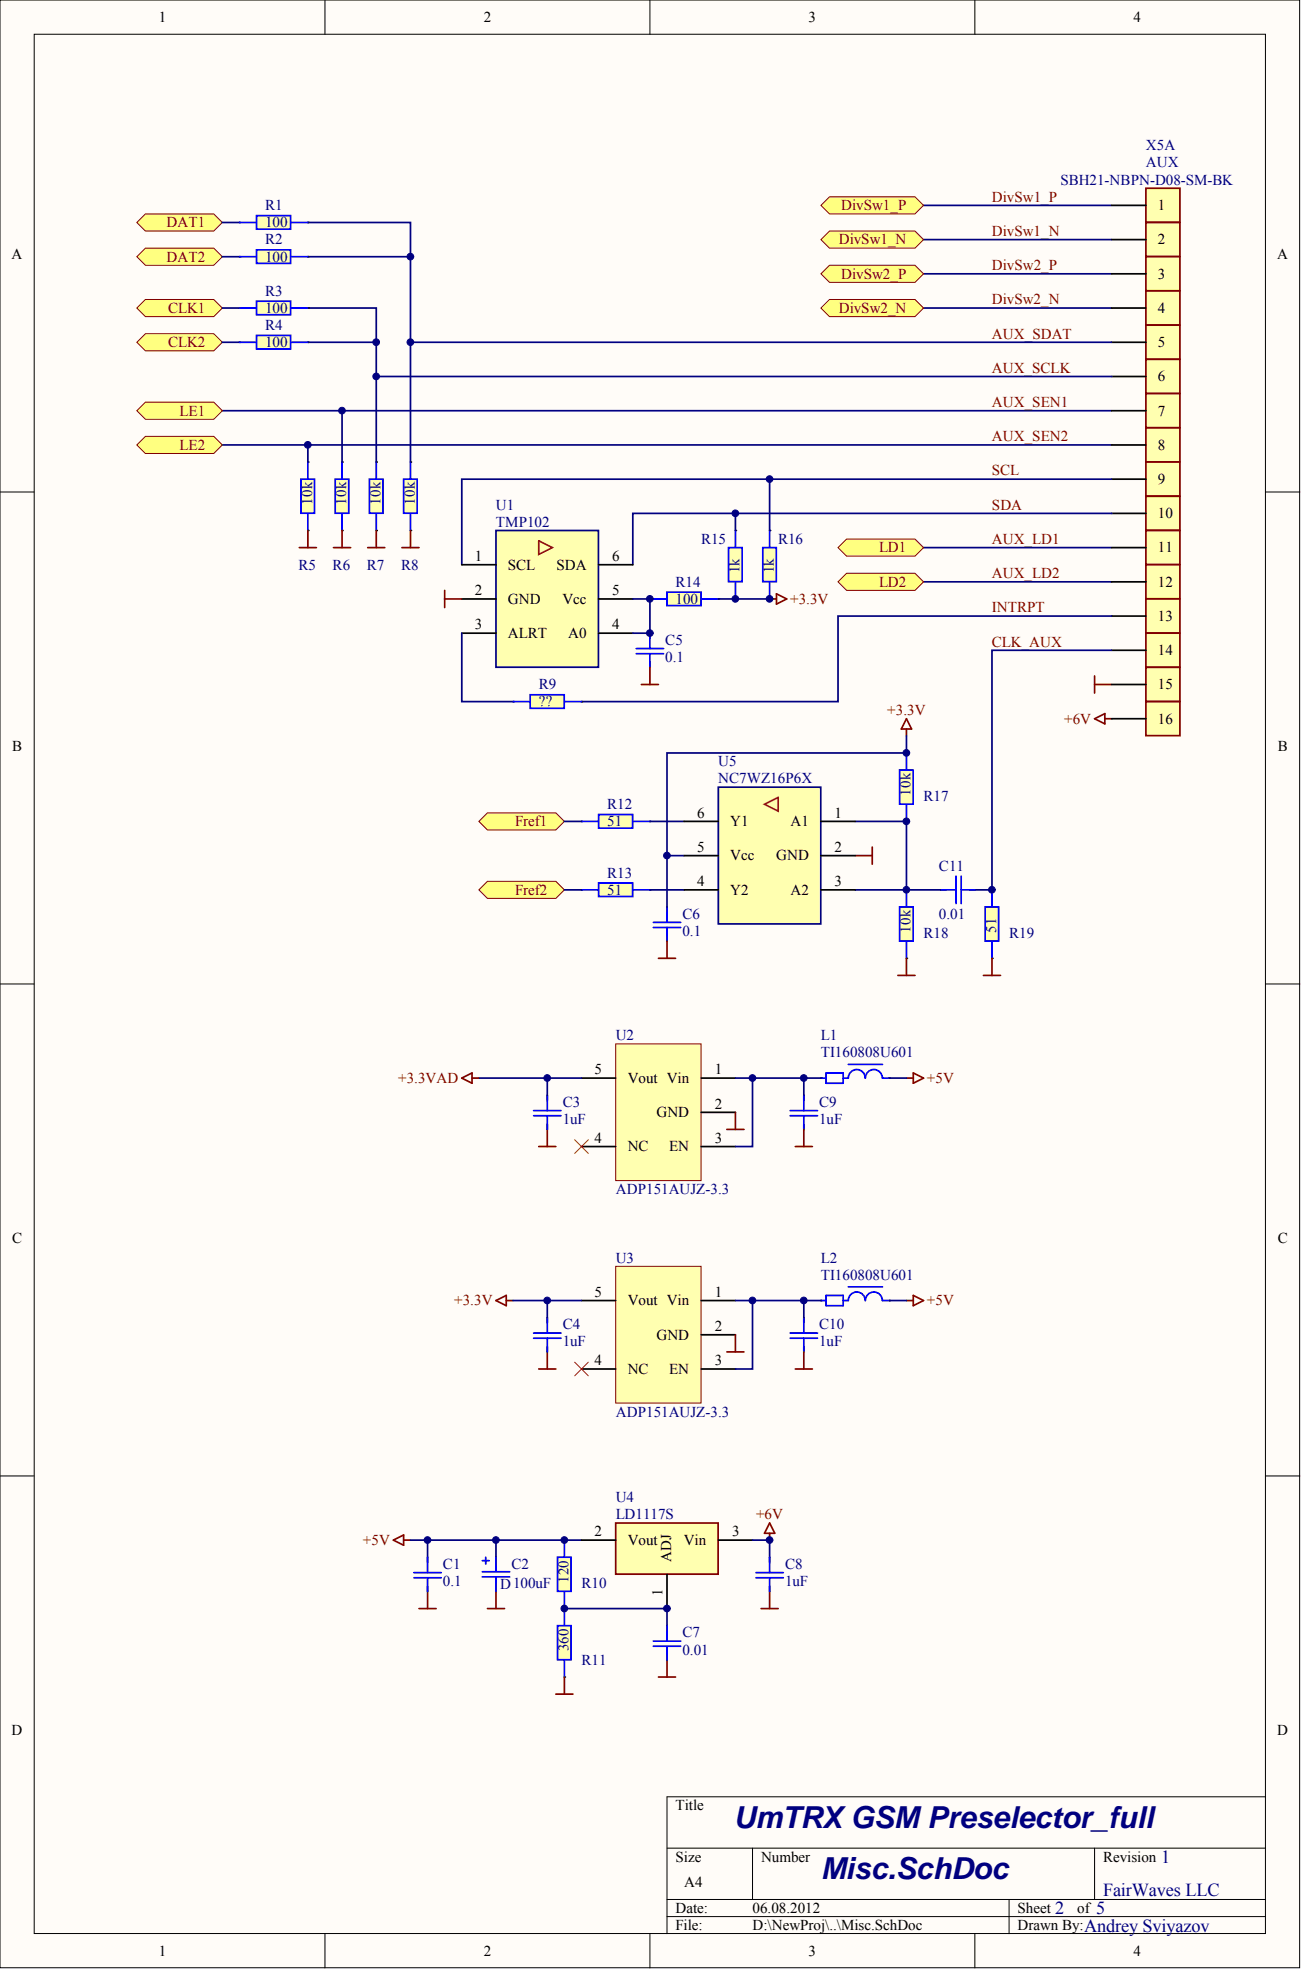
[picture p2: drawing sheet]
<svg xmlns="http://www.w3.org/2000/svg" width="322mm" height="487mm" viewBox="0 0 322 487" stroke-linecap="round" stroke-linejoin="round" font-family="sans-serif">
<g fill="#fffcf8" stroke="#000" stroke-width=".25">
<path d="M0 0h320.9v485.9h-320.9z"/>
<path d="M8.4 8.5h304.1v468.9h-304.1z"/>
</g>
<g fill="none" stroke="#000" stroke-width=".25">
<path d="M80.2 0v8.5M160.5 0v8.5M240.7 0v8.5M0 121.5h8.4M312.5 121.5h8.4M0 243h8.4M312.5 243h8.4M0 364.5h8.4M312.5 364.5h8.4M164.7 456.4h147.8M185.8 456.4v12.6M270.3 456.4v12.6"/>
<path d="M312.5 443.7h-147.8v33.8M80.2 477.5v8.4M160.5 477.5v8.4M164.7 469h147.8M164.7 473.3h147.8M240.7 477.5v8.4M249.2 469v8.5"/>
</g>
<path d="M228 50.7h46.5M228 59.2h46.5M228 67.6h46.5M228 76.1h46.5M54.9 101.4h219.6M54.9 109.9h219.6M228 135.2h46.5M228 143.7h46.5" fill="none" stroke="#000080" stroke-width=".42"/>
<path d="M270.3 166.9v4.2M270.3 169h4.2M270.3 177.5l2.5-1.3v2.5zM272.8 177.5h1.7" fill="none" stroke="#800000" stroke-width=".42"/>
<path d="M282.9 46.5h8.4v8.4h-8.4z" fill="#ffffb0" stroke="#800000" stroke-width=".42"/>
<path d="M274.5 50.7h8.4" fill="none" stroke="#000" stroke-width=".42"/>
<path d="M282.9 54.9h8.4v8.4h-8.4z" fill="#ffffb0" stroke="#800000" stroke-width=".42"/>
<path d="M274.5 59.2h8.4" fill="none" stroke="#000" stroke-width=".42"/>
<path d="M282.9 63.4h8.4v8.4h-8.4z" fill="#ffffb0" stroke="#800000" stroke-width=".42"/>
<path d="M274.5 67.6h8.4" fill="none" stroke="#000" stroke-width=".42"/>
<path d="M282.9 71.8h8.4v8.4h-8.4z" fill="#ffffb0" stroke="#800000" stroke-width=".42"/>
<path d="M274.5 76.1h8.4" fill="none" stroke="#000" stroke-width=".42"/>
<path d="M282.9 80.3h8.4v8.4h-8.4z" fill="#ffffb0" stroke="#800000" stroke-width=".42"/>
<path d="M274.5 84.5h8.4" fill="none" stroke="#000" stroke-width=".42"/>
<path d="M282.9 88.7h8.4v8.4h-8.4z" fill="#ffffb0" stroke="#800000" stroke-width=".42"/>
<path d="M274.5 93h8.4" fill="none" stroke="#000" stroke-width=".42"/>
<path d="M282.9 97.2h8.4v8.4h-8.4z" fill="#ffffb0" stroke="#800000" stroke-width=".42"/>
<path d="M274.5 101.4h8.4" fill="none" stroke="#000" stroke-width=".42"/>
<path d="M282.9 105.6h8.4v8.5h-8.4z" fill="#ffffb0" stroke="#800000" stroke-width=".42"/>
<path d="M274.5 109.9h8.4" fill="none" stroke="#000" stroke-width=".42"/>
<path d="M282.9 114.1h8.4v8.4h-8.4z" fill="#ffffb0" stroke="#800000" stroke-width=".42"/>
<path d="M274.5 118.3h8.4" fill="none" stroke="#000" stroke-width=".42"/>
<path d="M282.9 122.5h8.4v8.5h-8.4z" fill="#ffffb0" stroke="#800000" stroke-width=".42"/>
<path d="M274.5 126.8h8.4" fill="none" stroke="#000" stroke-width=".42"/>
<path d="M282.9 131h8.4v8.4h-8.4z" fill="#ffffb0" stroke="#800000" stroke-width=".42"/>
<path d="M274.5 135.2h8.4" fill="none" stroke="#000" stroke-width=".42"/>
<path d="M282.9 139.4h8.4v8.5h-8.4z" fill="#ffffb0" stroke="#800000" stroke-width=".42"/>
<path d="M274.5 143.7h8.4" fill="none" stroke="#000" stroke-width=".42"/>
<path d="M282.9 147.9h8.4v8.4h-8.4z" fill="#ffffb0" stroke="#800000" stroke-width=".42"/>
<path d="M274.5 152.1h8.4" fill="none" stroke="#000" stroke-width=".42"/>
<path d="M282.9 156.3h8.4v8.5h-8.4z" fill="#ffffb0" stroke="#800000" stroke-width=".42"/>
<path d="M274.5 160.6h8.4" fill="none" stroke="#000" stroke-width=".42"/>
<path d="M282.9 164.8h8.4v8.4h-8.4z" fill="#ffffb0" stroke="#800000" stroke-width=".42"/>
<path d="M274.5 169h8.4" fill="none" stroke="#000" stroke-width=".42"/>
<path d="M282.9 173.3h8.4v8.4h-8.4z" fill="#ffffb0" stroke="#800000" stroke-width=".42"/>
<path d="M274.5 177.5h8.4" fill="none" stroke="#000" stroke-width=".42"/>
<path d="M274.5 118.3h-160.5v21.1M274.5 126.8h-118.2v12.6" fill="none" stroke="#000080" stroke-width=".42"/>
<path d="M152 257.8h21.1v33.7h-21.1z" fill="#ffffb0" stroke="#800000" stroke-width=".25"/>
<path d="M135.1 270.4v1.3M135.1 277.6v1.3M143.6 266.2h8.4M173.1 266.2h8.5M173.1 274.7h8.5M198.5 270.4v1.3M198.5 277.6v1.3M143.6 283.1h8.4M173.1 283.1h8.5" fill="none" stroke="#000" stroke-width=".42"/>
<path d="M118.2 266.2h16.9M143.6 266.2h-8.5v4.2M181.6 266.2h21.1M185.8 266.2v16.9h-4.2M198.5 266.2v4.2M219.6 266.2h4.2" fill="none" stroke="#000080" stroke-width=".42"/>
<path d="M135.1 278.9v4.2M179.5 278.9h4.2M181.6 274.7v4.2M198.5 278.9v4.2M223.8 266.2h1.7M225.5 264.9l2.5 1.3-2.5 1.3zM133 283.1h4.2M196.4 283.1h4.2M122.5 321.1l2.5-1.2v2.5zM125 321.1h1.7" fill="none" stroke="#800000" stroke-width=".42"/>
<g fill="none" stroke="#00f" stroke-width=".42">
<path d="M131.8 274.2h6.7M131.8 275.5h6.7M135.1 270.4v3.8M135.1 275.5v3.4M195.1 274.2h6.8M195.1 275.5h6.8M198.5 270.4v3.8M198.5 275.5v3.4M202.7 266.2h1.3M204 264.9h4.2v2.6h-4.2zM209.5 262.8h8.4M213.6 266.2a2.09 2.09 0 0 0-2-2.1 2.09 2.09 0 0 0-2.1 2.1h-1.3"/>
<path d="M217.9 266.2a2.09 2.09 0 0 0-2.1-2.1 2.09 2.09 0 0 0-2.1 2.1M217.9 266.2h1.7"/>
</g>
<g fill="#000">
<circle cx="202.7" cy="266.2" r=".21"/>
<circle cx="219.6" cy="266.2" r=".21"/>
</g>
<path d="M152 312.7h21.1v33.8h-21.1z" fill="#ffffb0" stroke="#800000" stroke-width=".25"/>
<path d="M135.1 325.4v1.2M135.1 332.5v1.3M143.6 321.1h8.4M143.6 338h8.4M173.1 321.1h8.5M173.1 338h8.5M173.1 329.6h8.5M198.5 325.4v1.2M198.5 332.5v1.3" fill="none" stroke="#000" stroke-width=".42"/>
<path d="M126.7 321.1h8.4M143.6 321.1h-8.5v4.3M181.6 321.1h21.1M185.8 321.1v16.9h-4.2M198.5 321.1v4.3M219.6 321.1h4.2M122.5 380.3v4.2" fill="none" stroke="#000080" stroke-width=".42"/>
<g fill="none" stroke="#800000" stroke-width=".42">
<path d="M225.5 319.9l2.5 1.2-2.5 1.3zM133 338h4.2M135.1 333.8v4.2M179.5 333.8h4.2M181.6 329.6v4.2M196.4 338h4.2M198.5 333.8v4.2M223.8 321.1h1.7M97.1 380.3l2.6-1.3v2.6zM99.7 380.3h1.7M103.5 397.2h4.2M105.6 393v4.2"/>
<path d="M120.4 397.2h4.2M122.5 393v4.2M187.9 397.2h4.2M190 393v4.2"/>
</g>
<g fill="none" stroke="#00f" stroke-width=".42">
<path d="M204 319.9h4.2v2.5h-4.2zM209.5 317.8h8.4M131.8 329.2h6.7M131.8 330.4h6.7M135.1 325.4v3.8M135.1 330.4v3.4M195.1 329.2h6.8M195.1 330.4h6.8M198.5 325.4v3.8M198.5 330.4v3.4M202.7 321.1h1.3M213.6 321.1a2.09 2.09 0 0 0-2-2.1 2.09 2.09 0 0 0-2.1 2.1h-1.3"/>
<path d="M217.9 321.1a2.09 2.09 0 0 0-2.1-2.1 2.09 2.09 0 0 0-2.1 2.1M217.9 321.1h1.7M139.4 380.3v4.2M139.4 393v4.2"/>
</g>
<g fill="#000">
<circle cx="202.7" cy="321.1" r=".21"/>
<circle cx="219.6" cy="321.1" r=".21"/>
<circle cx="139.4" cy="397.2" r=".21"/>
<circle cx="139.4" cy="380.3" r=".21"/>
</g>
<path d="M137.7 384.5h3.3v8.4h-3.3z" fill="#ffffb0" stroke="#00f" stroke-width=".42"/>
<g fill="#000">
<circle cx="139.4" cy="397.2" r=".21"/>
<circle cx="139.4" cy="414.1" r=".21"/>
</g>
<path d="M139.4 397.2v4.2M139.4 409.9v4.2" fill="none" stroke="#00f" stroke-width=".42"/>
<path d="M137.7 401.4h3.3v8.4h-3.3z" fill="#ffffb0" stroke="#00f" stroke-width=".42"/>
<path d="M190 376.1l1.3 2.5h-2.5zM190 378.6v1.7M137.2 418.3h4.3M139.4 414.1v4.2M162.6 414.1h4.2M164.7 409.9v4.2" fill="none" stroke="#800000" stroke-width=".42"/>
<path d="M122.5 384.5v2.1M122.5 390.9v2.1" fill="none" stroke="#000" stroke-width=".42"/>
<path d="M119.1 385.4h1.7M119.1 389.4h6.7M119.1 388.1h6.7M119.9 384.5v1.7M122.5 384.5v3.4M122.5 389.6v3.4" fill="none" stroke="#00f" stroke-width=".42"/>
<path d="M143.6 380.3h-38v4.2" fill="none" stroke="#000080" stroke-width=".42"/>
<path d="M152 376.1h25.3v12.6h-25.3z" fill="#ffffb0" stroke="#800000" stroke-width=".42"/>
<path d="M105.6 384.5v1.3M105.6 391.7v1.3M143.6 380.3h8.4M164.7 388.7v8.5M177.4 380.3h8.4M190 384.5v1.3M190 391.7v1.3M164.7 401.4v1.3M164.7 408.6v1.3" fill="none" stroke="#000" stroke-width=".42"/>
<path d="M101.4 380.3h4.2M139.4 397.2h25.3v4.2M185.8 380.3h4.2v4.2" fill="none" stroke="#000080" stroke-width=".42"/>
<path d="M102.2 388.3h6.8M102.2 389.6h6.8M105.6 384.5v3.8M105.6 389.6v3.4M186.7 388.3h6.7M186.7 389.6h6.7M190 384.5v3.8M190 389.6v3.4M161.3 405.2h6.8M161.3 406.5h6.8M164.7 401.4v3.8M164.7 406.5v3.4" fill="none" stroke="#00f" stroke-width=".42"/>
<path d="M141.9 281.4l3.4 3.4M145.3 281.4l-3.4 3.4M141.9 336.4l3.4 3.3M145.3 336.4l-3.4 3.3" fill="none" stroke="#f00" stroke-width=".25"/>
<g fill="#ffff80" stroke="#800000" stroke-width=".25">
<path d="M35.9 52.8h16.9l2.1 2.1-2.1 2.2h-16.9l-2.1-2.2z" fill-rule="evenodd"/>
<path d="M35.9 61.3h16.9l2.1 2.1-2.1 2.1h-16.9l-2.1-2.1z" fill-rule="evenodd"/>
<path d="M35.9 74h16.9l2.1 2.1-2.1 2.1h-16.9l-2.1-2.1z" fill-rule="evenodd"/>
<path d="M35.9 82.4h16.9l2.1 2.1-2.1 2.1h-16.9l-2.1-2.1z" fill-rule="evenodd"/>
<path d="M35.9 99.3h16.9l2.1 2.1-2.1 2.1h-16.9l-2.1-2.1z" fill-rule="evenodd"/>
<path d="M35.9 107.8h16.9l2.1 2.1-2.1 2.1h-16.9l-2.1-2.1z" fill-rule="evenodd"/>
<path d="M209 133.1h16.9l2.1 2.1-2.1 2.1h-16.9l-2.1-2.1z" fill-rule="evenodd"/>
<path d="M209 141.6h16.9l2.1 2.1-2.1 2.1h-16.9l-2.1-2.1z" fill-rule="evenodd"/>
<path d="M120.4 200.7h16.8l2.2 2.1-2.2 2.1h-16.8l-2.2-2.1z" fill-rule="evenodd"/>
<path d="M120.4 217.6h16.8l2.2 2.1-2.2 2.1h-16.8l-2.2-2.1z" fill-rule="evenodd"/>
</g>
<g fill="#000">
<circle cx="84.5" cy="114.1" r=".21"/>
<circle cx="84.5" cy="131" r=".21"/>
</g>
<path d="M84.5 114.1v4.2M84.5 126.8v4.2" fill="none" stroke="#00f" stroke-width=".42"/>
<path d="M82.8 118.3h3.3v8.4h-3.3z" fill="#ffffb0" stroke="#00f" stroke-width=".42"/>
<g fill="#000">
<circle cx="92.9" cy="114.1" r=".21"/>
<circle cx="92.9" cy="131" r=".21"/>
</g>
<path d="M92.9 114.1v4.2M92.9 126.8v4.2" fill="none" stroke="#00f" stroke-width=".42"/>
<path d="M91.2 118.3h3.4v8.4h-3.4z" fill="#ffffb0" stroke="#00f" stroke-width=".42"/>
<g fill="#000">
<circle cx="101.4" cy="114.1" r=".21"/>
<circle cx="101.4" cy="131" r=".21"/>
</g>
<path d="M101.4 114.1v4.2M101.4 126.8v4.2" fill="none" stroke="#00f" stroke-width=".42"/>
<path d="M99.7 118.3h3.3v8.4h-3.3z" fill="#ffffb0" stroke="#00f" stroke-width=".42"/>
<path d="M82.3 135.2h4.3M84.5 131v4.2M90.8 135.2h4.2M92.9 131v4.2M99.2 135.2h4.3M101.4 131v4.2" fill="none" stroke="#800000" stroke-width=".42"/>
<path d="M92.9 93v21.1M101.4 84.5v29.6M84.5 101.4v12.7" fill="none" stroke="#000080" stroke-width=".42"/>
<g fill="#000">
<circle cx="76" cy="114.1" r=".21"/>
<circle cx="76" cy="131" r=".21"/>
</g>
<path d="M76 114.1v4.2M76 126.8v4.2" fill="none" stroke="#00f" stroke-width=".42"/>
<path d="M74.3 118.3h3.4v8.4h-3.4z" fill="#ffffb0" stroke="#00f" stroke-width=".42"/>
<path d="M73.9 135.2h4.2M76 131v4.2" fill="none" stroke="#800000" stroke-width=".42"/>
<path d="M76 109.9v4.2" fill="none" stroke="#000080" stroke-width=".42"/>
<g fill="#ffff80" stroke="#800000" stroke-width=".25">
<path d="M204.8 48.6h21.1l2.1 2.1-2.1 2.1h-21.1l-2.1-2.1z" fill-rule="evenodd"/>
<path d="M204.8 57.1h21.1l2.1 2.1-2.1 2.1h-21.1l-2.1-2.1z" fill-rule="evenodd"/>
<path d="M204.8 65.5h21.1l2.1 2.1-2.1 2.1h-21.1l-2.1-2.1z" fill-rule="evenodd"/>
<path d="M204.8 74h21.1l2.1 2.1-2.1 2.1h-21.1l-2.1-2.1z" fill-rule="evenodd"/>
</g>
<path d="M274.5 160.6h-29.6v59.1h-4.2" fill="none" stroke="#000080" stroke-width=".42"/>
<g fill="#000">
<circle cx="244.9" cy="219.7" r=".21"/>
<circle cx="244.9" cy="236.6" r=".21"/>
</g>
<path d="M244.9 219.7v4.3M244.9 232.4v4.2" fill="none" stroke="#00f" stroke-width=".42"/>
<path d="M243.2 224h3.4v8.4h-3.4z" fill="#ffffb0" stroke="#00f" stroke-width=".42"/>
<path d="M244.9 236.6v4.3M242.8 240.9h4.2" fill="none" stroke="#800000" stroke-width=".42"/>
<path d="M232.3 219.7h1.2M239.4 219.7h1.3" fill="none" stroke="#000" stroke-width=".42"/>
<path d="M223.8 219.7v4.3M232.3 219.7h3.8M236.1 216.3v6.8M237.3 219.7h3.4M237.3 216.3v6.8M223.8 232.4v4.2" fill="none" stroke="#00f" stroke-width=".42"/>
<g fill="#000">
<circle cx="223.8" cy="219.7" r=".21"/>
<circle cx="223.8" cy="236.6" r=".21"/>
</g>
<path d="M222.1 224h3.4v8.4h-3.4z" fill="#ffffb0" stroke="#00f" stroke-width=".42"/>
<path d="M223.8 236.6v4.3M221.7 240.9h4.2" fill="none" stroke="#800000" stroke-width=".42"/>
<g fill="#000">
<circle cx="223.8" cy="185.9" r=".21"/>
<circle cx="223.8" cy="202.8" r=".21"/>
</g>
<path d="M223.8 185.9v4.3M223.8 198.6v4.2" fill="none" stroke="#00f" stroke-width=".42"/>
<path d="M222.1 190.2h3.4v8.4h-3.4z" fill="#ffffb0" stroke="#00f" stroke-width=".42"/>
<path d="M211.1 202.8h12.7v16.9M211.1 219.7h21.2" fill="none" stroke="#000080" stroke-width=".42"/>
<path d="M211.1 211.3h4.3M215.4 209.2v4.2" fill="none" stroke="#800000" stroke-width=".42"/>
<g fill="#000">
<circle cx="143.6" cy="202.8" r=".21"/>
<circle cx="160.5" cy="202.8" r=".21"/>
</g>
<path d="M143.6 202.8h4.2M156.3 202.8h4.2" fill="none" stroke="#00f" stroke-width=".42"/>
<path d="M147.8 201.1h8.4v3.4h-8.4z" fill="#ffffb0" stroke="#00f" stroke-width=".42"/>
<g fill="#000">
<circle cx="143.6" cy="219.7" r=".21"/>
<circle cx="160.5" cy="219.7" r=".21"/>
</g>
<path d="M143.6 219.7h4.2M156.3 219.7h4.2" fill="none" stroke="#00f" stroke-width=".42"/>
<path d="M147.8 218h8.4v3.4h-8.4z" fill="#ffffb0" stroke="#00f" stroke-width=".42"/>
<path d="M190 147.9h1.7M191.7 146.6l2.6 1.3-2.6 1.3zM223.8 177.5l1.3 2.5h-2.5zM223.8 180v1.7M162.6 236.6h4.2M164.7 232.4v4.2" fill="none" stroke="#800000" stroke-width=".42"/>
<path d="M164.7 224v1.2M164.7 231.1v1.3" fill="none" stroke="#000" stroke-width=".42"/>
<path d="M161.3 227.8h6.8M161.3 229h6.8M164.7 224v3.8M164.7 229v3.4" fill="none" stroke="#00f" stroke-width=".42"/>
<path d="M223.8 181.7v4.2h-59.1v25.4M139.4 202.8h4.2M139.4 219.7h4.2M160.5 202.8h8.4M160.5 219.7h8.4M168.9 211.3h-4.2v12.7" fill="none" stroke="#000080" stroke-width=".42"/>
<path d="M177.4 194.4h25.3v33.7h-25.3z" fill="#ffffb0" stroke="#000080" stroke-width=".42"/>
<path d="M168.9 219.7h8.5M168.9 202.8h8.5M168.9 211.3h8.5M202.7 219.7h8.4M202.7 202.8h8.4M202.7 211.3h8.4" fill="none" stroke="#000" stroke-width=".42"/>
<path d="M188.8 198.6l3.3-1.7v3.4z" fill="none" stroke="#f00" stroke-width=".42"/>
<path d="M122.5 131h25.3v33.8h-25.3z" fill="#ffffb0" stroke="#000080" stroke-width=".42"/>
<path d="M114 139.4h8.5M147.8 139.4h8.5M114 156.3h8.5M114 147.9h8.5M147.8 156.3h8.5M147.8 147.9h8.5" fill="none" stroke="#000" stroke-width=".42"/>
<path d="M133 133.5l3.4 1.7-3.4 1.7z" fill="none" stroke="#f00" stroke-width=".42"/>
<path d="M109.8 145.8v4.2M109.8 147.9h4.2" fill="none" stroke="#800000" stroke-width=".42"/>
<g fill="#000">
<circle cx="181.6" cy="131" r=".21"/>
<circle cx="181.6" cy="147.9" r=".21"/>
</g>
<path d="M181.6 131v4.2M181.6 143.7v4.2" fill="none" stroke="#00f" stroke-width=".42"/>
<path d="M179.9 135.2h3.3v8.4h-3.3z" fill="#ffffb0" stroke="#00f" stroke-width=".42"/>
<g fill="#000">
<circle cx="190" cy="131" r=".21"/>
<circle cx="190" cy="147.9" r=".21"/>
</g>
<path d="M190 131v4.2M190 143.7v4.2" fill="none" stroke="#00f" stroke-width=".42"/>
<path d="M188.3 135.2h3.4v8.4h-3.4z" fill="#ffffb0" stroke="#00f" stroke-width=".42"/>
<g fill="#000">
<circle cx="160.5" cy="147.9" r=".21"/>
<circle cx="177.4" cy="147.9" r=".21"/>
</g>
<path d="M160.5 147.9h4.2M173.1 147.9h4.3" fill="none" stroke="#00f" stroke-width=".42"/>
<path d="M164.7 146.2h8.4v3.3h-8.4z" fill="#ffffb0" stroke="#00f" stroke-width=".42"/>
<path d="M160.5 156.3v1.3M160.5 163.5v1.3" fill="none" stroke="#000" stroke-width=".42"/>
<path d="M160.5 156.3v3.9M126.7 173.3h4.2M139.4 173.3h4.2M157.1 160.2h6.8M157.1 161.4h6.8M160.5 161.4v3.4" fill="none" stroke="#00f" stroke-width=".42"/>
<path d="M158.4 169h4.2M160.5 164.8v4.2" fill="none" stroke="#800000" stroke-width=".42"/>
<path d="M190 118.3v12.7M181.6 126.8v4.2M114 156.3v17h12.7M156.3 147.9h4.2v8.4h-4.2M177.4 147.9h12.6M274.5 152.1h-67.6v21.2h-63.3" fill="none" stroke="#000080" stroke-width=".42"/>
<g fill="#000">
<circle cx="126.7" cy="173.3" r=".21"/>
<circle cx="143.6" cy="173.3" r=".21"/>
</g>
<path d="M130.9 171.6h8.4v3.3h-8.4z" fill="#ffffb0" stroke="#00f" stroke-width=".42"/>
<path d="M114 266.2l2.6-1.3v2.6zM116.6 266.2h1.6" fill="none" stroke="#800000" stroke-width=".42"/>
<path d="M54.9 54.9h4.2M76 54.9h25.4v29.6h173.1" fill="none" stroke="#000080" stroke-width=".42"/>
<g fill="#000">
<circle cx="59.1" cy="54.9" r=".21"/>
<circle cx="76" cy="54.9" r=".21"/>
</g>
<path d="M59.1 54.9h4.2M71.8 54.9h4.2" fill="none" stroke="#00f" stroke-width=".42"/>
<path d="M63.3 53.2h8.4v3.4h-8.4z" fill="#ffffb0" stroke="#00f" stroke-width=".42"/>
<path d="M54.9 63.4h4.2M76 63.4h25.4" fill="none" stroke="#000080" stroke-width=".42"/>
<g fill="#000">
<circle cx="59.1" cy="63.4" r=".21"/>
<circle cx="76" cy="63.4" r=".21"/>
</g>
<path d="M59.1 63.4h4.2M71.8 63.4h4.2" fill="none" stroke="#00f" stroke-width=".42"/>
<path d="M63.3 61.7h8.4v3.3h-8.4z" fill="#ffffb0" stroke="#00f" stroke-width=".42"/>
<path d="M54.9 76.1h4.2M76 76.1h16.9v16.9h181.6" fill="none" stroke="#000080" stroke-width=".42"/>
<g fill="#000">
<circle cx="59.1" cy="76.1" r=".21"/>
<circle cx="76" cy="76.1" r=".21"/>
</g>
<path d="M59.1 76.1h4.2M71.8 76.1h4.2" fill="none" stroke="#00f" stroke-width=".42"/>
<path d="M63.3 74.4h8.4v3.3h-8.4z" fill="#ffffb0" stroke="#00f" stroke-width=".42"/>
<path d="M54.9 84.5h4.2M76 84.5h16.9" fill="none" stroke="#000080" stroke-width=".42"/>
<g fill="#000">
<circle cx="59.1" cy="84.5" r=".21"/>
<circle cx="76" cy="84.5" r=".21"/>
</g>
<path d="M59.1 84.5h4.2M71.8 84.5h4.2" fill="none" stroke="#00f" stroke-width=".42"/>
<path d="M63.3 82.8h8.4v3.4h-8.4z" fill="#ffffb0" stroke="#00f" stroke-width=".42"/>
<g fill="#000080" stroke="#000080" stroke-width=".25">
<circle cx="76" cy="109.8" r=".82"/>
<circle cx="84.4" cy="101.4" r=".82"/>
<circle cx="92.9" cy="92.9" r=".82"/>
<circle cx="92.9" cy="84.5" r=".82"/>
<circle cx="101.3" cy="84.5" r=".82"/>
<circle cx="101.3" cy="63.4" r=".82"/>
<circle cx="105.6" cy="380.3" r=".82"/>
<circle cx="122.4" cy="380.3" r=".82"/>
<circle cx="135.1" cy="321.1" r=".82"/>
<circle cx="135.1" cy="266.2" r=".82"/>
<circle cx="139.3" cy="397.2" r=".82"/>
<circle cx="139.3" cy="380.3" r=".82"/>
<circle cx="160.5" cy="156.3" r=".82"/>
<circle cx="160.5" cy="147.9" r=".82"/>
<circle cx="164.7" cy="397.2" r=".82"/>
<circle cx="164.7" cy="211.3" r=".82"/>
<circle cx="181.6" cy="147.9" r=".82"/>
<circle cx="181.6" cy="126.7" r=".82"/>
<circle cx="185.8" cy="321.1" r=".82"/>
<circle cx="185.8" cy="266.2" r=".82"/>
<circle cx="190" cy="380.3" r=".82"/>
<circle cx="190" cy="147.9" r=".82"/>
<circle cx="190" cy="118.3" r=".82"/>
<circle cx="198.5" cy="321.1" r=".82"/>
<circle cx="198.5" cy="266.2" r=".82"/>
<circle cx="223.8" cy="219.7" r=".82"/>
<circle cx="223.8" cy="202.8" r=".82"/>
<circle cx="223.8" cy="185.9" r=".82"/>
<circle cx="244.9" cy="219.7" r=".82"/>
</g>
<g font-size="7.5" fill="#000080">
<text x="181.2" y="451.3">UmTRX GSM Preselector_full</text>
<text x="202.7" y="464">Misc.SchDoc</text>
</g>
<g font-size="4.5" fill="#000080">
<text x="286.7" y="460">1</text>
<text x="260.6" y="472.7">2</text>
<text x="270.7" y="472.7">5</text>
<text x="272.4" y="468.1">FairWaves LLC</text>
<text x="267.7" y="476.9">Andrey Sviyazov</text>
</g>
<g font-size="3.7">
<text x="39.2" y="5.4">1</text>
<text x="119.4" y="5.4">2</text>
<text x="199.7" y="5.4">3</text>
<text x="279.9" y="5.4">4</text>
<text x="285.9" y="51.9">1</text>
<text x="2.9" y="64">A</text>
<text x="285.9" y="60.4">2</text>
<text x="315.4" y="64">A</text>
<text x="285.9" y="68.8">3</text>
<text x="285.9" y="77.3">4</text>
<text x="285.9" y="85.7">5</text>
<text x="285.9" y="94.2">6</text>
<text x="285.9" y="102.6">7</text>
<text x="285.9" y="111.1">8</text>
<text x="285.9" y="119.5">9</text>
<text x="285.9" y="128">10</text>
<text x="285.9" y="136.4">11</text>
<text x="117.2" y="138.5">1</text>
<text x="125.4" y="140.6">SCL</text>
<text x="137.4" y="140.6">SDA</text>
<text x="151.2" y="138.5">6</text>
<text x="117.2" y="147">2</text>
<text x="125.4" y="149.1">GND</text>
<text x="138.9" y="149.1">Vcc</text>
<text x="151.2" y="147">5</text>
<text x="285.9" y="144.9">12</text>
<text x="117.2" y="155.4">3</text>
<text x="151.2" y="155.4">4</text>
<text x="285.9" y="153.3">13</text>
<text x="125.4" y="157.5">ALRT</text>
<text x="140.3" y="157.5">A0</text>
<text x="285.9" y="161.8">14</text>
<text x="285.9" y="170.2">15</text>
<text x="285.9" y="178.7">16</text>
<text x="3" y="185.5">B</text>
<text x="315.5" y="185.5">B</text>
<text x="172.1" y="201.9">6</text>
<text x="206.1" y="201.9">1</text>
<text x="180.3" y="204">Y1</text>
<text x="195.2" y="204">A1</text>
<text x="172.1" y="210.4">5</text>
<text x="180.3" y="212.5">Vcc</text>
<text x="191.6" y="212.5">GND</text>
<text x="206.1" y="210.4">2</text>
<text x="172.1" y="218.8">4</text>
<text x="180.3" y="220.9">Y2</text>
<text x="195.2" y="220.9">A2</text>
<text x="206.1" y="218.8">3</text>
<text x="146.8" y="265.3">5</text>
<text x="155" y="267.4">Vout Vin</text>
<text x="176.5" y="265.3">1</text>
<text x="162.1" y="275.9">GND</text>
<text x="176.5" y="273.7">2</text>
<text x="146.8" y="282.2">4</text>
<text x="155" y="284.3">NC</text>
<text x="165.2" y="284.3">EN</text>
<text x="176.5" y="282.2">3</text>
<text x="3" y="307">C</text>
<text x="315.5" y="307">C</text>
<text x="146.8" y="320.2">5</text>
<text x="155" y="322.3">Vout Vin</text>
<text x="176.5" y="320.2">1</text>
<text x="176.5" y="328.7">2</text>
<text x="162.1" y="330.8">GND</text>
<text x="146.8" y="337.1">4</text>
<text x="155" y="339.2">NC</text>
<text x="165.2" y="339.2">EN</text>
<text x="176.5" y="337.1">3</text>
<text x="146.8" y="379.4">2</text>
<text x="155" y="381.5">Vout</text>
<text x="168.8" y="381.5">Vin</text>
<text x="180.7" y="379.4">3</text>
<text x="165.7" y="385.8" transform="rotate(-90 165.7 385.8)">ADJ</text>
<text x="163.6" y="394" transform="rotate(-90 163.6 394)">1</text>
<text x="2.9" y="428.5">D</text>
<text x="315.4" y="428.5">D</text>
<text x="166.8" y="447">Title</text>
<text x="166.8" y="459.7">Size</text>
<text x="187.9" y="459.7">Number</text>
<text x="272.4" y="459.7">Revision</text>
<text x="168.9" y="466">A4</text>
<text x="166.8" y="472.3">Date:</text>
<text x="185.8" y="472.3">06.08.2012</text>
<text x="251.3" y="472.3">Sheet</text>
<text x="266" y="472.3">of</text>
<text x="166.8" y="476.6">File:</text>
<text x="185.8" y="476.6">D:\NewProj\..\Misc.SchDoc</text>
<text x="251.3" y="476.6">Drawn By:</text>
<text x="39.2" y="482.9">1</text>
<text x="119.4" y="482.9">2</text>
<text x="199.7" y="482.9">3</text>
<text x="279.9" y="482.9">4</text>
</g>
<g font-size="3.7" fill="#000080">
<text x="282.9" y="41.3">AUX</text>
<text x="282.9" y="37.1">X5A</text>
<text x="261.8" y="45.6">SBH21-NBPN-D08-SM-BK</text>
<text x="65.5" y="51.9">R1</text>
<text x="65.5" y="56.1">100</text>
<text x="65.5" y="60.4">R2</text>
<text x="65.5" y="64.6">100</text>
<text x="65.5" y="73">R3</text>
<text x="65.5" y="77.3">100</text>
<text x="65.5" y="81.5">R4</text>
<text x="65.5" y="85.7">100</text>
<text x="77.1" y="124.7" transform="rotate(-90 77.1 124.7)">10k</text>
<text x="85.5" y="124.7" transform="rotate(-90 85.5 124.7)">10k</text>
<text x="93.9" y="124.7" transform="rotate(-90 93.9 124.7)">10k</text>
<text x="102.4" y="124.7" transform="rotate(-90 102.4 124.7)">10k</text>
<text x="122.5" y="125.9">U1</text>
<text x="122.5" y="130.1">TMP102</text>
<text x="173.1" y="134.3">R15</text>
<text x="192.1" y="134.3">R16</text>
<text x="73.7" y="140.6">R5</text>
<text x="82.1" y="140.6">R6</text>
<text x="90.6" y="140.6">R7</text>
<text x="99" y="140.6">R8</text>
<text x="182.6" y="141.6" transform="rotate(-90 182.6 141.6)">1k</text>
<text x="191.1" y="141.6" transform="rotate(-90 191.1 141.6)">1k</text>
<text x="166.8" y="144.9">R14</text>
<text x="166.8" y="149.1">100</text>
<text x="164.3" y="159.2">C5</text>
<text x="164.3" y="163.5">0.1</text>
<text x="133" y="170.2">R9</text>
<text x="133" y="174.5">??</text>
<text x="177.4" y="189.2">U5</text>
<text x="177.4" y="193.5">NC7WZ16P6X</text>
<text x="224.9" y="196.5" transform="rotate(-90 224.9 196.5)">10k</text>
<text x="228" y="197.7">R17</text>
<text x="149.9" y="199.8">R12</text>
<text x="149.9" y="204">51</text>
<text x="231.8" y="215">C11</text>
<text x="149.9" y="216.7">R13</text>
<text x="149.9" y="220.9">51</text>
<text x="168.5" y="226.8">C6</text>
<text x="231.8" y="226.8">0.01</text>
<text x="168.5" y="231.1">0.1</text>
<text x="224.9" y="230.3" transform="rotate(-90 224.9 230.3)">10k</text>
<text x="228" y="231.5">R18</text>
<text x="246" y="230.3" transform="rotate(-90 246 230.3)">51</text>
<text x="249.2" y="231.5">R19</text>
<text x="152" y="256.8">U2</text>
<text x="202.7" y="256.8">L1</text>
<text x="202.7" y="261.1">TI160808U601</text>
<text x="138.9" y="273.3">C3</text>
<text x="202.3" y="273.3">C9</text>
<text x="138.9" y="277.6">1uF</text>
<text x="202.3" y="277.6">1uF</text>
<text x="152" y="294.9">ADP151AUJZ-3.3</text>
<text x="152" y="311.8">U3</text>
<text x="202.7" y="311.8">L2</text>
<text x="202.7" y="316">TI160808U601</text>
<text x="138.9" y="328.3">C4</text>
<text x="202.3" y="328.3">C10</text>
<text x="138.9" y="332.5">1uF</text>
<text x="202.3" y="332.5">1uF</text>
<text x="152" y="349.8">ADP151AUJZ-3.3</text>
<text x="152" y="370.9">U4</text>
<text x="152" y="375.2">LD1117S</text>
<text x="109.4" y="387.4">C1</text>
<text x="126.3" y="387.4">C2</text>
<text x="193.8" y="387.4">C8</text>
<text x="109.4" y="391.6">0.1</text>
<text x="123.5" y="392.5">D100uF</text>
<text x="140.4" y="390.9" transform="rotate(-90 140.4 390.9)">120</text>
<text x="143.6" y="392.1">R10</text>
<text x="193.8" y="391.6">1uF</text>
<text x="140.4" y="407.8" transform="rotate(-90 140.4 407.8)">360</text>
<text x="168.5" y="404.3">C7</text>
<text x="143.6" y="411.1">R11</text>
<text x="168.5" y="408.5">0.01</text>
</g>
<g font-size="3.7" fill="#800000">
<text x="207.7" y="51.9">DivSw1_P</text>
<text x="244.9" y="49.8">DivSw1_P</text>
<text x="41.1" y="56.1">DAT1</text>
<text x="244.9" y="58.3">DivSw1_N</text>
<text x="41.1" y="64.6">DAT2</text>
<text x="207.1" y="60.4">DivSw1_N</text>
<text x="207.7" y="68.8">DivSw2_P</text>
<text x="244.9" y="66.7">DivSw2_P</text>
<text x="41.5" y="77.3">CLK1</text>
<text x="207.1" y="77.3">DivSw2_N</text>
<text x="244.9" y="75.2">DivSw2_N</text>
<text x="244.9" y="83.6">AUX_SDAT</text>
<text x="41.5" y="85.7">CLK2</text>
<text x="244.9" y="92.1">AUX_SCLK</text>
<text x="244.9" y="100.5">AUX_SEN1</text>
<text x="44.3" y="102.6">LE1</text>
<text x="44.3" y="111.1">LE2</text>
<text x="244.9" y="109">AUX_SEN2</text>
<text x="244.9" y="117.4">SCL</text>
<text x="244.9" y="125.9">SDA</text>
<text x="217.1" y="136.4">LD1</text>
<text x="244.9" y="134.3">AUX_LD1</text>
<text x="244.9" y="142.8">AUX_LD2</text>
<text x="195.1" y="149.1">+3.3V</text>
<text x="217.1" y="144.9">LD2</text>
<text x="244.9" y="151.2">INTRPT</text>
<text x="244.9" y="159.7">CLK_AUX</text>
<text x="219.1" y="176.6">+3.3V</text>
<text x="262.8" y="178.7">+6V</text>
<text x="127.2" y="204">Fref1</text>
<text x="127.2" y="220.9">Fref2</text>
<text x="98.3" y="267.4">+3.3VAD</text>
<text x="228.9" y="267.4">+5V</text>
<text x="112.2" y="322.3">+3.3V</text>
<text x="228.9" y="322.3">+5V</text>
<text x="186.7" y="375.2">+6V</text>
<text x="89.6" y="381.5">+5V</text>
</g>
</svg>
